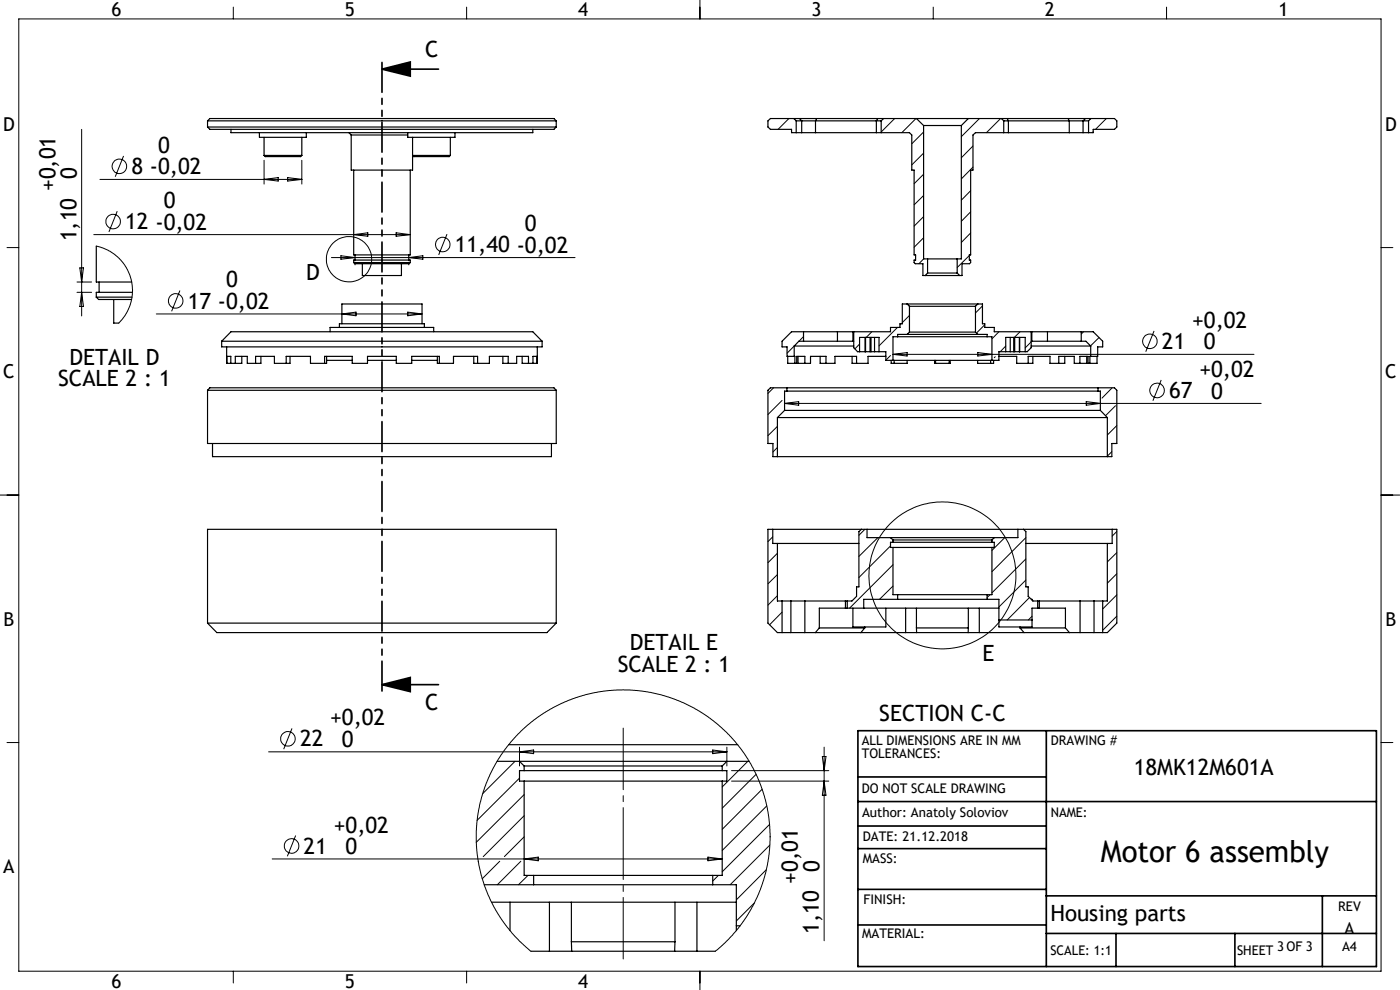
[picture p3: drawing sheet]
<svg xmlns="http://www.w3.org/2000/svg" width="297mm" height="210mm" viewBox="0 0 297 210" stroke-linecap="round" stroke-linejoin="round" font-family="sans-serif">
<g fill="none" stroke="#000" stroke-width=".21">
<path d="M4 4h289v202h-289zM49.5 1.5v2.5M99 1.5v2.5M148.5 0v4M198 1.5v2.5M247.5 1.5v2.5M17.3 27.4v39.6M21.2 38.1h42.8M26.2 33.1l-1.8 4.4M56 34v5M56 38.1l3-.4v.7zM61 37.7l3 .4-3 .3z"/>
<path d="M64 34v5M167.4 25.1l-2.3 2.3M168.9 28.1h-.1M189.8 25.1l-2.9 2.9M194.3 25.1l-3 3M195.9 37l-2 2M195.9 28l-2.5 2.5M195.9 32.5l-2.5 2.5M206.4 31l-2.5 2.5M206.4 35.4l-2.5 2.6M207.8 25.1l-3.9 3.9M212.3 25.1l-3 3"/>
<path d="M231.9 27.9l-.2 .2M234.7 25.1l-2.3 2.3M1.5 52.5h2.5M16.3 59.8h3.1M16.9 56.8h.8l-.4 3zM19.9 49.8h67.1M20.4 52.2l2.5 .9 2 1.3 1.6 1.9 1.2 2.5 .4 2.6-.3 2.6-1.2 2.8-1.4 1.7M24.9 44.8l-1.8 4.4M70.3 54.6h51.7M72.3 54.2l3 .4-3 .4zM75 49.8l3-.4v.7zM75.3 55.6v.6"/>
<path d="M84 49.4l3 .4-3 .3zM86.7 55.6v.6M86.7 54.6l3-.4v.8zM94.8 49.7l-1.7 4.4M195.9 41.5l-2 2M195.9 46l-2 2M195.9 50.4l-2 2M195.9 54.9l-1 1M205.6 54.2l-2.5 2.6M205.9 40.5l-2 2M205.9 44.9l-2 2M205.9 49.4l-2 2"/>
<path d="M205.9 53.9l-.1 .2M293 52.5h2.5M16.3 62h3.1M17.3 62l.4 3h-.8zM33.2 66.6h56.3M38.2 61.6l-1.8 4.4M72.5 66.6l3-.4v.8zM86.5 66.2l3 .4-3 .4zM168.5 73.4l-1.5 1.5M170.5 71.4l-1 1M182.4 73l-1 1M185 70.4l-1.2 1.2"/>
<path d="M188.9 75.4l-1 1M189.4 75.2h76.6M189.4 75.2l3-.4v.7zM190.4 69.5l-3.9 3.9M191.2 68.7l-.3 .2M192.9 66.9l-1.5 1.5M207.4 74.8l3 .4-3 .3zM208.4 64.9l-1.5 1.5M208.9 68.9l-1.7 1.8M210.5 76.3l-.1 .1M211.1 75.7l-.2 .2M211.9 70.4l-1.5 1.5"/>
<path d="M213.4 73.4l-1.2 1.2M216.4 70.4l-1.2 1.2M218.8 72.5l-1.3 1.3M229.9 70.4l-.5 .5M233.2 71.6l-1.8 1.8M244.8 70.2l-1.7 4.4M164.1 82.3l-1.2 1.2M164.9 94.9l-.9 1M164.9 90.4l-2 2M165.9 84.9l-3 3M166.4 84.4h.1M166.4 85.6h101.1"/>
<path d="M166.4 85.6l3-.4v.8zM230.4 85.2l3 .4-3 .4zM235.9 95.8l-1 1M235.9 82.3l-2.1 2.1M236.6 86.1l-2.1 2.1M236.9 90.3l-2 2M246.3 80.6l-1.7 4.4M0 105h4M163.9 113.9l-1 1M164.9 117.4l-2 2M183.5 112.3l-1.3 1.3M186.2 114l-4 4"/>
<path d="M188.9 115.8l-6.7 6.7M189.4 119.8l-9.2 9.2M213.1 114l-2.7 2.8M217.6 114l-7.2 7.3M217.6 118.6l-7.2 7.2M236.9 112.7l-1 1M236.9 117.2l-2 2M293 105h4M164.9 126.4l-2 2M164.9 121.9l-2 2M165.9 129.8l-2.6 2.7M189.4 124.3l-2.8 2.8"/>
<path d="M210 126.1l-.6 .6M217.6 123l-5.7 5.8M218.4 126.7l-4.7 4.8M218.9 130.7l-.7 .8M236.9 121.7l-2 2M236.9 126.2l-3 3M236.9 130.7l-3 3M1.5 157.5h2.5M57 159.5h97.2M61.9 154.5l-1.7 4.4M110.2 158.5v4M110.2 159.5l3-.4v.8z"/>
<path d="M151.2 159.1l3 .4-3 .4zM154.2 158.5v4M174.8 158.5v41.1M293 157.5h2.5M62.7 177.2l-1.7 4.4M109.3 161.5l-6.9 6.8M110.2 165.1l-9 8.9M111.2 168.5l-10.2 10.2M111.2 173l-8.7 8.7M111.2 177.5l-4.2 4.2M155.2 165.7h20.6M155.2 163.5h20.6"/>
<path d="M158.6 161.5l-5.4 5.4M160.4 164.2l-7.2 7.2M161.7 167.4l-8.5 8.5M162.7 170.9l-9.5 9.5M163.3 174.9l-10.1 10M163.3 179.3l-8.4 8.4M174.4 160.5h.8l-.4 3zM174.8 165.7l.4 3h-.8zM57.7 182.2h95.5M101.5 182.7v.1M106 182.7l-3.7 3.7M110.5 182.7l-5 5"/>
<path d="M111.2 182.2l3-.4v.8zM112 185.7l-2 2M150.2 181.8l3 .4-3 .4zM152.4 185.7l-1.2 1.2M160 191.5l-3.8 3.9M162.6 184.5l-6.4 6.4M49.5 206v2.5M99 206v2.5M112.6 201.8l-3.4-3.2-2.9-3.7-1.5-2.4-1.3-2.7-1.4-4.1-.9-4.3-.2-2.6v-2.6l.3-3.1 .4-2.2 1.2-4 1.8-4.2 2.5-3.9 3.3-3.7 3.8-3.1 2.4-1.5 2.5-1.4 3.7-1.4 4.6-1 4.6-.4 5.2 .4 4.6 1.2 3 1.1 2.5 1.3 2.5 1.6 2 1.5 2.1 1.8 3 3.4 2.2 3.4 2.2 4.7 1.4 4.8 .5 4.4-.1 5-.8 4.4-1.7 4.8-2.4 4.5-2.9 3.7-3.6 3.5M148.5 206v4"/>
<circle cx="25.3" cy="35.3" r="1.55"/>
<circle cx="24" cy="47" r="1.54"/>
<circle cx="74" cy="55" r="4.8"/>
<circle cx="93.9" cy="51.9" r="1.54"/>
<circle cx="37.3" cy="63.8" r="1.54"/>
<circle cx="244" cy="72.4" r="1.55"/>
<circle cx="245.5" cy="82.8" r="1.55"/>
<circle cx="199.9" cy="122" r="15.6"/>
<circle cx="61.1" cy="156.7" r="1.54"/>
<circle cx="61.9" cy="179.4" r="1.54"/>
</g>
<g fill="none" stroke="#000" stroke-width=".35">
<path d="M81 14.7l6-1.5v2.9zM81 14.7h12M81 145.2l6-1.5v3zM81 145.2h12M182 155h110v50h-110zM222 155v50M182 170h110M182 164.8h40M182 175.2h40M182 196.2h40M182 188.7h40M182 180h40"/>
<path d="M222 190h70M222 198h70M236.7 198v7M262 198v7M280.5 190v15"/>
</g>
<path d="M132.2 203.4v-48.9" fill="none" stroke="#000" stroke-width=".21" stroke-dasharray="15.2 1.3 1.3 1.3" stroke-dashoffset="2.2"/>
<path d="M81 12.6v134.6" fill="none" stroke="#000" stroke-width=".35" stroke-dasharray="6.3 1.3 1.3 1.3 1.3 1.3" stroke-dashoffset="-.6"/>
<path d="M81 14.7l6-1.5v2.9zM81 145.2l6-1.5v3z" fill="#000"/>
<g fill="none" stroke="#000" stroke-width=".25">
<path d="M44 25.6l.5-.5h73l.5 .5M44 25.6h74M44 26.9h74M44 26.9l.5 .5h73l.5-.5M44 25.6v1.3M49 27.4v.7h64v-.7M55 28.1v1h10v-1M56 33h8M56 33l.3 .2h7.5l.2-.2M56 29.1v3.9M64 29.1v3.9M74 28.1l.5 .5"/>
<path d="M74.5 28.6h12M74.5 28.6v7.5h13v-7M75 36.1v18h12v-18M86.5 28.1v1h10v-1M87.5 33h8l-.2 .2h-7.5zM95.5 29.1v3.9M118 25.6v1.3M168.4 25.1h1.2M168.4 25.1h-5l-.5 .5v1.3l.5 .5h4.5v.7h1M168.4 25.1l.5 .5M168.9 25.6h1.2M168.9 28.1h1.2"/>
<path d="M168.9 25.6v2.5M169.6 25.1h3.6M169.6 25.1l.5 .5M170.1 25.6h2.9M170.1 28.1h2.9M170.1 25.6v2.5M173 28.1h12.9M173 25.6h12.9M173 25.6v2.5M173.2 25.1h13M173.2 25.1l-.2 .5M185.9 25.6h1"/>
<path d="M185.9 28.1h1M185.9 25.6v2.5M186.2 25.1h1.2M186.2 25.1l-.3 .5M186.9 28.1h6l.5 .5v7.5h.5v18h.3v1.1h-.3v.5l.3 .2h1.6v2.5h.5M186.9 25.6v2.5M187.4 25.1h7M187.4 25.1l-.5 .5M194.4 25.1h11M194.4 25.1l1.5 1.5M195.9 26.6h8M195.9 26.6v28.3h.9"/>
<path d="M203.9 26.6v28.3h-.8M205.4 25.1h7M205.4 25.1l-1.5 1.5M212.4 25.1h1.3M212.4 25.1l.5 .5M212.9 25.6h1M212.9 28.1h1M212.9 28.1h-6l-.5 .5v7.5h-.5v18h-.3v1.1h.3v.5l-.2 .2h-1.6v2.5h-.5M212.9 25.6v2.5M213.7 25.1h12.9M213.7 25.1l.2 .5M213.9 28.1h12.9"/>
<path d="M213.9 25.6v2.5M213.9 25.6h12.9M226.6 25.1h3.7M226.6 25.1l.2 .5M226.8 25.6h3M226.8 28.1h3M226.8 25.6v2.5M229.8 25.6h1.1M229.8 28.1h1.1M229.8 25.6v2.5M230.3 25.1h1.1M230.3 25.1l-.5 .5"/>
<path d="M230.9 25.6v2.5M231.4 25.1h5l.5 .5v1.3l-.5 .5h-4.5v.7h-1M231.4 25.1l-.5 .5M20.4 52.2v7.6h7.5M21 59.8v2.2M75 55.7h12M75 55.7l.3 .2h11.5l.2-.2M75 55.7v-.5h12v.5M75.3 54.1v1.1M76.9 55.9v2.5h8.3v-2.5M86.7 54.1v1.1M196.3 58.4h7.3"/>
<path d="M196.8 57.9h6.3M196.8 54.9h6.3M196.8 57.9l-.5 .5M196.8 54.9v3M203.1 57.9l.5 .5M203.1 54.9v3M20.4 63h7.6M20.4 63l.5 .5h7M24.1 63.5v5h1.1M28.1 62h-7.7v1M47 72.4l2-2h64l2 2M47 72.4h68"/>
<path d="M47 72.4v1.2h68v-1.2M48.1 77.1h.1M48.1 73.6v3.5M48.1 75.6h.9v1.5M48.1 77.1h.9M49 77.1h.9M49.9 77.1v-1.5h2.6v1.5h1.7M51.3 75.6v1.5h-1.4M54.2 77.1v-1.5h4v1.5h2.5M55.4 75.6v1.5h-1.2M60.7 77.1v-1.5h5.2v1.5h3M61.5 75.6v1.5h-.8"/>
<path d="M68.9 77.1v-1.5h5.8v1.5h3.3v-1.5h6.1v1.5h3.2v-1.5h5.9v1.5M69.3 76.4h5.4M69.3 75.6v1.5h-.4M70 70.4v-.9h22v.9M72 69.5v-.8h18v.8M72.5 68.7v-4.2h17v4.2M78 76.4h6.1M87.3 76.4h5.5M92.8 75.6v1.5h.4M93.2 77.1h3v-1.5h5.1v1.5M100.5 75.6v1.5h.8M101.3 77.1h2.5v-1.5h4v1.5"/>
<path d="M106.7 75.6v1.5h1.1M107.8 77.1h1.8v-1.5h2.5v1.5M110.8 75.6v1.5h1.3M112.1 77.1h1M113.1 77.1v-1.5h.8v1.5M113.1 77.1h.8M114 73.6l-.1 3.5M167.1 75.6v1.5h1.5M168.5 73.4h12.6M168.5 75.6h.1v1.5M168.5 73.4v2.2M168.6 77.1h.4v-1.5h1.7v1.5"/>
<path d="M169.3 75.6v1.5h1.4M170.5 72.4h7.2M170.5 70.4h7.2M170.5 70.4h-2.6l-2 2v1.2h1.1v2h1.5M170.5 72.4h-1l-1 1M170.5 70.4v2M170.7 77.1h1.2v-1.5h3.3v1.5M174 75.6v1.5h1.2M175.2 77.1h1.9v-1.5h4.6v1.5M177.7 72.4h3.2M177.7 70.4h3.2M177.7 70.4v2"/>
<path d="M180.8 75.6v1.5h.9M180.9 70.4v2M180.9 72.4h.2M181.1 70.4v3.4l.8 .8h.5M182.4 74.6h1.1M182.4 74.6v-3h4.1v3M183.5 74.6h.1M183.5 71.6v3M183.6 74.6h1M183.6 71.6v3M184.6 74.6h.2M184.6 71.6v3"/>
<path d="M184.8 74.6h.7M184.8 71.6v3M185.5 74.6h1M185.5 71.6v3M186.5 74.6h1.4v1.8h1.5M187.9 75.6h-3.7v1.5h-2.5M189.1 76.4v.7h.6M189.4 76.4h21M189.7 76.4v.7M190.4 71.4h19M190.4 71.4h-1v5M192.4 76.4v.7h-2.7"/>
<path d="M192.4 64.5h15M192.4 70.9h15M192.4 64.5h-1v4.2h-.5v.8h-2v.9h-8M192.4 70.9h-2v.5M192.4 64.5l.5 .5M192.9 65h14M192.9 70.4h14M192.9 70.4l-.5 .5M192.9 65v5.4M198.3 76.4v.7h.2M198.5 77.1h2.9M198.5 76.4v.7"/>
<path d="M201.4 76.4v.7M201.6 76.4v.7h-.2M206.9 70.4l.5 .5M206.9 65v5.4M207.4 76.4v.7h2.7M207.4 70.9h2v.5M207.4 64.5h1v4.2h.5v.8h2v.9h8M207.4 64.5l-.5 .5M209.4 71.4h1v5M210.1 76.4v.7M210.8 76.4v.7h-.7M211.9 75.6h3.8v1.5h2.4"/>
<path d="M213.4 74.6h.9M213.4 74.6h-1.5v1.8h-1.5M213.4 74.6v-3h4.1v3M214.3 74.6h.8M214.3 71.6v3M215.1 74.6h.2M215.1 71.6v3M215.3 74.6h1M215.3 71.6v3M216.3 74.6h.1M216.3 71.6v3M216.3 74.6h1.2"/>
<path d="M218.1 77.1v-1.5h4.6v1.5h1.9M218.8 73.4h12.6M218.8 70.4v3.4l-.9 .8h-.4M218.8 72.4h.1M218.9 72.4h3.3M218.9 70.4h3.3M218.9 70.4v2M219.1 75.6v1.5h-1M222.2 72.4h7.2M222.2 70.4h7.2M222.2 70.4v2M224.6 77.1v-1.5h3.3v1.5h1.2"/>
<path d="M225.9 75.6v1.5h-1.3M229.1 77.1v-1.5h1.7v1.5h.4M229.4 70.4h2.5l2 2v1.2h-1v2h-1.5M229.4 72.4h1l1 1M229.4 70.4v2M230.5 75.6v1.5h-1.4M231.4 75.6h-.2v1.5M231.4 73.4v2.2M232.7 75.6v1.5h-1.5M44 82.8h74M44 82.8v11.3h74v-11.3M44 82.8l.5-.5h73l.5 .5"/>
<path d="M45.1 94.1v2.8h71.9v-2.8M164.9 88.6h70M164.9 96.9h70M164.9 88.6v8.3M166.4 87.1h67M166.4 87.1l-1.5 1.5M166.9 83h66M166.9 82.3h66M166.9 83h-.5v4.1M166.9 82.3h-3.5l-.5 .5v11.3h1.1v2.8h.9M166.9 82.3v.7M232.9 83h.5v4.1"/>
<path d="M232.9 82.3v.7M232.9 82.3h3.5l.5 .5v11.3h-1v2.8h-1M233.4 87.1l1.5 1.5M234.9 88.6v8.3M163.9 112.3h18.8M163.9 112.3h-1v19.9l2 2h1M163.9 112.3v3h1M164.9 115.3h17.3M164.9 115.3v12.2h1M182.7 112.3h1.2M182.7 112.3l-.5 .5v11.7h-.5v2l-1 1h-1M183.9 112.3h32"/>
<path d="M183.9 112.3v1.7h5M188.9 114h22M188.9 114l.5 .5M189.4 114.5h21M189.4 115h21M189.4 116.1h21M189.4 115h-.5v1.1h.5M189.4 116.1v10h1M189.4 114.5v.5M210.4 115h.5v1.1h-.5M210.4 114.5v.5M210.4 116.1v10h-1"/>
<path d="M210.9 114l-.5 .5M215.9 112.3h1.2M215.9 112.3v1.7h-5M217.1 112.3h18.8M217.1 112.3l.5 .5v11.7h.5v2l.8 .6 .2 .4h1M217.6 115.3h17.3M234.9 115.3v12.2h-1M235.9 112.3h1v19.9l-2 2h-1M235.9 112.3v3h-1M44 132.2h74M44 132.2v-19.9h74v19.9M44 132.2l2 2h70l2-2"/>
<path d="M165.9 127.5h1.9M165.9 134.2h1.9M165.9 127.5v6.7M167.8 127.5h2.9M167.8 134.2h2.9M167.8 127.5v6.7M170.7 134.2h2.3M170.7 127.5h8.7M170.7 127.5v6.7M173.8 133.2h9.6M173.8 133.2l-.8 1M179.4 129h.3"/>
<path d="M179.4 127.5h.3M179.4 129h-5.6v4.2M179.4 127.5v1.5M179.7 129h3.5M179.7 127.5v1.5M180.9 129v4h7v-4M182.6 134.2h9.5M183.2 129h28.7M183.4 133.2l-.8 1h-9.6M183.4 133v.2M190.4 126.1h19M190.4 127.1h19"/>
<path d="M190.4 127.1h-7.2v1.9M190.4 126.1v1M192.1 134.2h2.4M192.1 129v5.2M194.4 133.2h11M194.4 129v4.2M194.4 133.2l.1 1M194.5 134.2h10.9M205.4 134.2h2.4M205.4 129v4.2M205.4 133.2v1M207.8 134.2h9.4"/>
<path d="M207.8 129v5.2M209.4 127.1h2.5v5.9h7v-4h1.2M209.4 126.1v1M211.9 131.5h7M216.4 133.2h9.6M216.4 133.2l.8 1M216.4 133v.2M217.2 134.2h9.7M220.1 129h.4M220.1 127.5h.4M220.1 127.5v1.5M220.5 127.5h8.6"/>
<path d="M220.5 129h5.5v4.2M220.5 127.5v1.5M226 133.2l.9 1M226.9 134.2h2.2M229.1 127.5h3M229.1 134.2h3M229.1 127.5v6.7M232.1 127.5h1.8M232.1 134.2h1.8M232.1 127.5v6.7M233.9 127.5v6.7M107.9 158h48.6"/>
<path d="M105.4 161.5h4.8M110.2 161.5h44M110.2 161.5l1 1M111.2 162.5h42M111.2 163.5h42M111.2 165.7h42M111.2 163.5h-1v2.2h1M111.2 165.7v20h2M111.2 162.5v1M153.2 163.5h1v2.2h-1M153.2 162.5v1M153.2 165.7v20h-2"/>
<path d="M154.2 161.5l-1 1M154.2 161.5h4.7M102.7 187.7h10.5M104.3 191.4h51.9M108.2 191.4v6M113.2 185.7h38M113.2 187.7h38M113.2 185.7v2M116.6 191.4v10.4M121.2 199.8h22M121.2 191.4v8.4M121.2 199.8l.1 2"/>
<path d="M143.2 191.4v8.4M143.2 199.8l-.1 2M147.8 191.4v10.4M151.2 187.7h5v9.7M151.2 185.7v2M156.2 196.4h.8M112.6 201.8h4M116.6 201.8h4.7M121.3 201.8h21.8M143.1 201.8h4.7M147.8 201.8h4"/>
</g>
<text font-size="6.3" x="233.5" y="182.9">Motor 6 assembly</text>
<g font-size="4.7">
<text x="90.2" y="12.1">C</text>
<text x="33.6" y="32.4">0</text>
<text x="11.8" y="40.6" transform="rotate(-90 11.8 40.6)">+0,01</text>
<text x="16.3" y="38.1" transform="rotate(-90 16.3 38.1)">0</text>
<text x="27.9" y="36.9">8 -0,02</text>
<text x="34.7" y="44.1">0</text>
<text x="16.2" y="51.2" transform="rotate(-90 16.2 51.2)">1,10</text>
<text x="26.6" y="48.6">12 -0,02</text>
<text x="96.5" y="53.5">11,40 -0,02</text>
<text x="111.4" y="49">0</text>
<text x="64.9" y="59.4">D</text>
<text x="39.8" y="65.5">17 -0,02</text>
<text x="48" y="61">0</text>
<text x="252.9" y="69.6">+0,02</text>
<text x="14.7" y="77.4">DETAIL D</text>
<text x="246.5" y="74">21</text>
<text x="255.4" y="74.1">0</text>
<text x="12.3" y="81.9">SCALE 2 : 1</text>
<text x="254.4" y="80">+0,02</text>
<text x="248" y="84.4">67</text>
<text x="256.9" y="84.5">0</text>
<text x="133.6" y="137.9">DETAIL E</text>
<text x="131" y="142.5">SCALE 2 : 1</text>
<text x="208.4" y="140.2">E</text>
<text x="70.1" y="153.9">+0,02</text>
<text x="90.2" y="150.6">C</text>
<text x="186.5" y="153">SECTION C-C</text>
<text x="63.6" y="158.3">22</text>
<text x="72.5" y="158.4">0</text>
<text x="240.5" y="164.3">18MK12M601A</text>
<text x="70.8" y="176.6">+0,02</text>
<text x="64.4" y="181.1">21</text>
<text x="73.3" y="181.2">0</text>
<text x="173.8" y="185" transform="rotate(-90 173.8 185)">0</text>
<text x="169.3" y="187.5" transform="rotate(-90 169.3 187.5)">+0,01</text>
<text x="222.8" y="195.3">Housing parts</text>
<text x="173.7" y="198.1" transform="rotate(-90 173.7 198.1)">1,10</text>
</g>
<g font-size="4.1">
<text x="23.7" y="3.4">6</text>
<text x="73.2" y="3.4">5</text>
<text x="122.7" y="3.4">4</text>
<text x="172.2" y="3.4">3</text>
<text x="221.7" y="3.4">2</text>
<text x="271.2" y="3.4">1</text>
<text x=".7" y="27.8">D</text>
<text x="293.8" y="27.8">D</text>
<text x=".7" y="80.3">C</text>
<text x="293.9" y="80.3">C</text>
<text x=".7" y="132.8">B</text>
<text x="293.9" y="132.8">B</text>
<text x=".7" y="185.3">A</text>
<text x="23.7" y="209.6">6</text>
<text x="73.2" y="209.6">5</text>
<text x="122.7" y="209.6">4</text>
</g>
<text font-size="3.5" x="285.2" y="198.1">A</text>
<g font-size="2.8">
<text x="182.8" y="158">ALL DIMENSIONS ARE IN MM</text>
<text x="182.8" y="160.8">TOLERANCES:</text>
<text x="222.9" y="157.9">DRAWING #</text>
<text x="182.8" y="168.2">DO NOT SCALE DRAWING</text>
<text x="182.9" y="173.4">Author: Anatoly Soloviov</text>
<text x="222.9" y="173.4">NAME:</text>
<text x="183" y="178.4">DATE: 21.12.2018</text>
<text x="183" y="183.1">MASS:</text>
<text x="183.2" y="191.7">FINISH:</text>
<text x="283.9" y="193.3">REV</text>
<text x="182.9" y="198.9">MATERIAL:</text>
<text x="222.8" y="202.7">SCALE: 1:1</text>
<text x="262.4" y="202.7">SHEET</text>
<text x="270.9" y="201.7">3 OF 3</text>
<text x="284.7" y="201.7">A4</text>
</g>
</svg>
